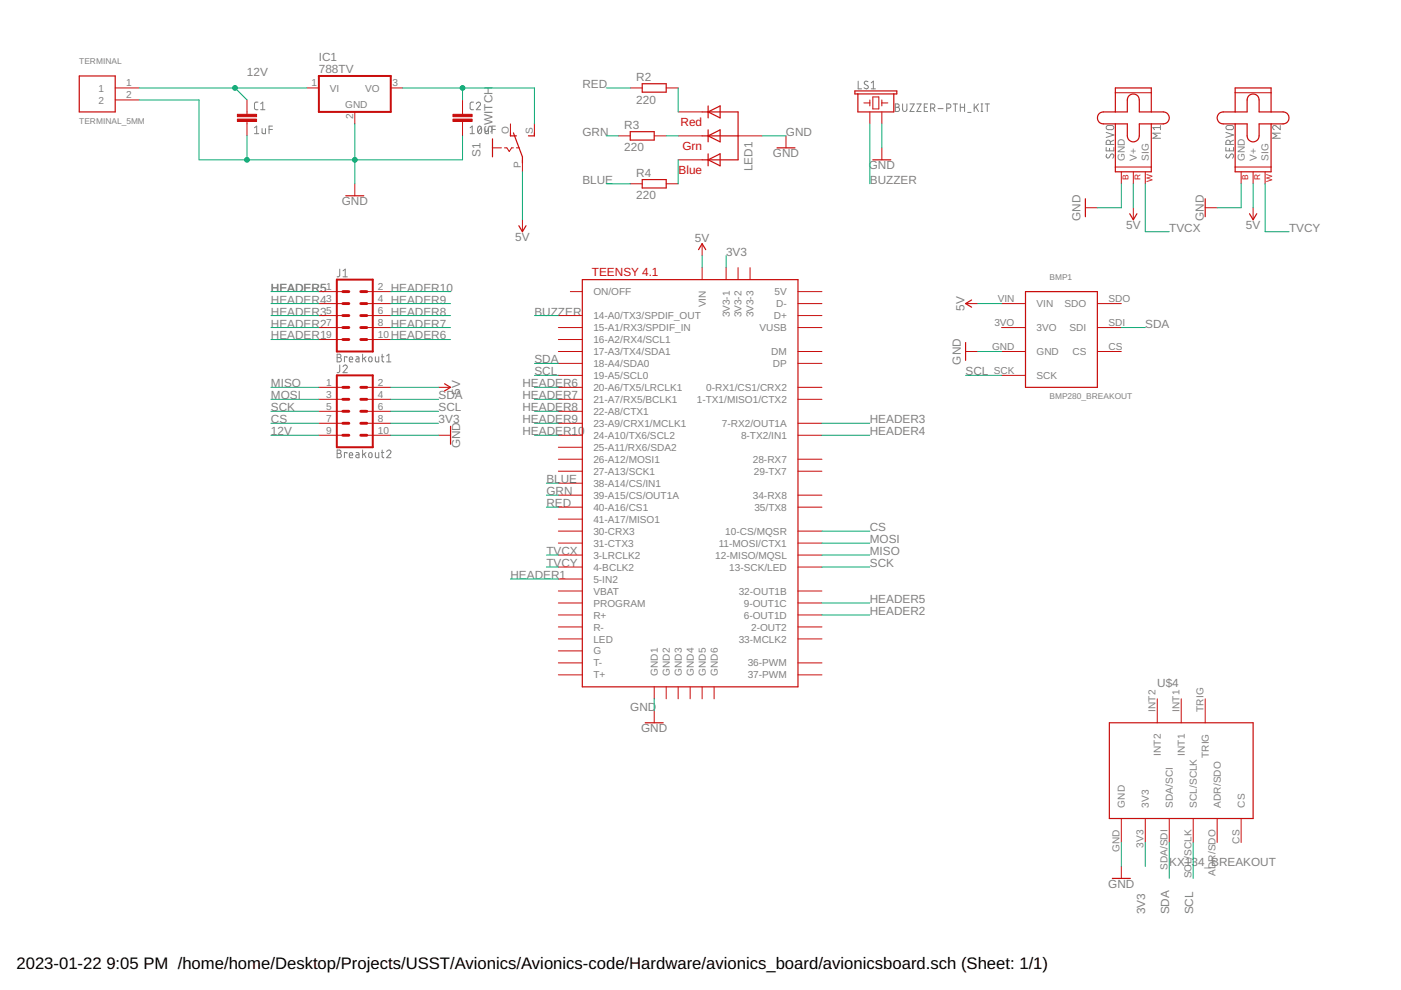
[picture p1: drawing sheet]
<svg xmlns="http://www.w3.org/2000/svg" width="297mm" height="210mm" viewBox="0 0 297 210" stroke-linecap="round" stroke-linejoin="round" font-family="sans-serif">
<g fill="none" stroke="#808080" stroke-width=".21">
<path d="M181.9 17.2v1.6h.8M184 17.3a.42 .42 0 0 0-.6-.1 .42 .42 0 0 0-.1 .6l.6 .4a.37 .37 0 0 1 .1 .5 .37 .37 0 0 1-.5 .1l-.3-.2M184.7 18.8h.9M184.7 17.6l.5-.4v1.6M54 27.1l.4-.4v1.6M54 28.3h.9M54.7 21.7h-.5l-.2 .3v1.1l.2 .1 .5 .1M55.3 23.3h.9M55.3 22l.4-.3v1.6M55.6 27.3v.9l.2 .1h.5v-1M57 27.5h.8M57.8 26.7h-.8v1.6"/>
<path d="M99.7 28.3h.9M99.7 27.1l.4-.4v1.6M100.4 21.7h-.5l-.2 .3v1.1l.2 .1 .5 .1M101 22a.44 .44 0 0 1 .6-.3 .44 .44 0 0 1 .1 .7l-.7 .9h.9M101.5 26.8l.2-.1a.95 .95 0 0 1 0 1.6 .98 .98 0 0 1-.2-1.5zM102 27.1l-.7 .9M102.8 27.3v.9l.3 .1h.5v-1M104.3 27.5h.7M105 26.7h-.7v1.6M189.8 22h.5a.36 .36 0 0 1 .3 .4 .36 .36 0 0 1-.3 .4 .44 .44 0 0 1 .4 .4 .44 .44 0 0 1-.4 .4h-.5zM189.8 22.8h.5M191.4 22v1.2a.46 .46 0 0 0 .4 .4 .46 .46 0 0 0 .5-.4v-1.2"/>
<path d="M192.9 22h.9l-.9 1.6h.9M194.4 22h.9l-.9 1.6h.9M196 22.8h.5M196.7 22h-.7v1.6h.7M197.3 22.9h.5a.44 .44 0 0 0 .4-.4 .44 .44 0 0 0-.4-.5h-.5v1.6M197.9 22.9l.3 .7M198.9 23h1.1M200.7 22.9h.5a.44 .44 0 0 0 .4-.4 .44 .44 0 0 0-.4-.5h-.5v1.6M202.1 22h.9M202.5 22v1.6M203.6 22.8h.9M203.6 22v1.6"/>
<path d="M204.5 22v1.6M205.2 23.8h.7M206.5 22v1.6M206.9 22.7l.6 .9M207.5 22l-1 1M208 23.6h.4M208 22h.4M208.2 22v1.6M208.9 22h.9M209.3 22v1.6M234.5 31.3v.7h1.7v-.7M234.5 28.1l1.7 .5-1.7 .5"/>
<path d="M234.7 32.7l-.2 .6 .4 .2 .2-.1 .4-.7a.42 .42 0 0 1 .6 .1 .42 .42 0 0 1 0 .6l-.2 .1M234.7 26.7l1-.1a.44 .44 0 0 1 .5 .5 .44 .44 0 0 1-.5 .4l-1-.1-.2-.3zM235.2 31.4v.6M235.4 30.6v-.4a.44 .44 0 0 0-.4-.5 .44 .44 0 0 0-.5 .5v.4h1.7M236.2 29.7l-.8 .4M246 28.2h-1.6l.9 .6-.9 .5h1.6M246 27.1h-1.6l.4 .4M246 26.6v.9M259.9 31.3v.7h1.6v-.7M259.9 28.1l1.6 .5-1.6 .5M260.1 32.7l-.2 .4 .1 .3 .3 .1 .2-.1 .4-.6a.38 .38 0 0 1 .5-.1 .38 .38 0 0 1 .1 .5l-.2 .3M260.1 26.7l1-.1a.44 .44 0 0 1 .4 .5 .44 .44 0 0 1-.4 .4l-1-.1-.2-.3z"/>
<path d="M260.6 31.4v.6M260.8 30.6v-.4a.46 .46 0 0 0-.4-.5 .46 .46 0 0 0-.5 .5v.4h1.6M261.5 29.7l-.7 .4M271.4 26.6v.9l-.8-.8a.45 .45 0 0 0-.8 .2 .45 .45 0 0 0 .4 .6M271.4 28.2h-1.6l.9 .6-.9 .5h1.6M72 57.1v1.4l-.5 .2M72.7 58.7h.9M72.7 57.4l.5-.3v1.6M71.5 75.1h.4a.36 .36 0 0 1 .4 .4 .36 .36 0 0 1-.4 .3 .46 .46 0 0 1 .5 .5 .46 .46 0 0 1-.5 .4h-.4zM71.5 75.8h.4M72 77.4v1.4l-.2 .2h-.3M72.7 77.7a.44 .44 0 0 1 .7-.3 .44 .44 0 0 1 .1 .7l-.8 .9h.9"/>
<path d="M73.6 75.8v-.2h-.6v1.1M74.1 76.2h.7a.38 .38 0 0 0-.3-.5 .38 .38 0 0 0-.4 .3v.6l.7 .1M75.5 75.6l.5 .1 .1 .2v.8h-.5l-.2-.2 .1-.3 .6-.1M76.9 75.1v1.6M77.2 76l.4 .7M77.6 75.6l-.7 .6M78.3 75.8h.5l.1 .6a.36 .36 0 0 1-.4 .3 .36 .36 0 0 1-.3-.3zM79.6 75.6v1l.2 .1h.5v-1.1M80.9 75.6h.5M81 75.1v1.5l.4 .1M82 76.7h.9M82 75.5l.4-.4v1.6"/>
<path d="M71.5 95.4h.4a.36 .36 0 0 1 .4 .4 .36 .36 0 0 1-.4 .3 .46 .46 0 0 1 .5 .5 .46 .46 0 0 1-.5 .4h-.4zM71.5 96.1h.4M73.6 96.1v-.2h-.6v1.1M74.1 96.5h.7a.38 .38 0 0 0-.3-.5 .38 .38 0 0 0-.4 .3v.7h.7M75.5 95.9l.5 .1 .1 .2v.8h-.5l-.2-.2 .1-.3 .6-.1M76.9 95.4v1.6M77.2 96.3l.4 .7M77.6 95.9l-.7 .6M78.3 96.1l.2-.2a.61 .61 0 0 1 .2 1.1l-.5-.2zM79.6 95.9v1l.2 .1h.5v-1.1M80.9 95.9h.5M81 95.4v1.5l.4 .1"/>
<path d="M82 95.8a.45 .45 0 0 1 .6-.4 .45 .45 0 0 1 .2 .7l-.8 .9h.9"/>
</g>
<g fill="none" stroke="#c90d0c" stroke-width=".21">
<path d="M24.4 18.6h5.1M65.1 18.6h2.5M82.8 18.6h2.6M133.6 18.6h2.6M141.2 18.6h2.6M236.5 19.7h7.6M261.9 19.7h7.6M24.4 21.2h5.1M52.4 21.2v3M52.4 25.8v3M75.2 23.7v2.6M75.2 39v2.5"/>
<path d="M98.1 21.2v3M98.1 25.8v3M104.4 31.3h1.9M107 31.3h.5l.5 .8 .5-.8h.4M108.2 26.3v2.5M109.5 31.3h.6M110.8 33.9v2.5M113.3 26.3v2.5M131.1 28.8h2.5M133.6 39h2.6M138.7 28.8h2.5M141.2 39h2.6"/>
<path d="M143.8 33.9h5.1M143.8 28.8h5.1M143.8 23.7h5.1M156.5 28.8h5.1M166.6 28.8v2.5M183.2 21.8h1.2M184.4 21.2v1.3M184.4 23.7v2.6M185.1 20.6h1.2v2.5h-1.2zM187 21.8h1.2M187 21.2v1.3M187 23.7v2.6"/>
<path d="M187 31.3v2.6M236.5 35.4h7.6M237.7 36.4v2.6M240.3 36.4v2.6M242.8 36.4v2.6M261.9 35.4h7.6M263.1 36.4v2.6M265.7 36.4v2.6M268.2 36.4v2.6M110.8 46.6v2.5M148.9 51.7v2.5M148.9 56.7v2.6"/>
<path d="M153.9 56.7v2.6M156.5 56.7v2.6M159 56.7v2.6M230.1 44h2.6M240.3 44v2.6M255.5 44h2.6M265.7 44v2.6M67.6 66.9h5.1M67.6 69.4h5.1M67.6 72h5.1M67.6 61.8h5.1M67.6 64.4h5.1"/>
<path d="M77.8 66.9h5M77.8 69.4h5M77.8 72h5M77.8 61.8h5M77.8 64.4h5M118.4 66.9h5.1M118.4 69.4h5.1M118.4 72h5.1M118.4 74.5h5.1M118.4 77h5.1M118.4 79.6h5.1M120.9 61.8h2.6"/>
<path d="M169.2 66.9h5.1M169.2 69.4h5.1M169.2 74.5h5.1M169.2 77h5.1M169.2 61.8h5.1M169.2 64.4h5.1M204.7 74.5h2.6M204.7 64.4h2.6M212.3 69.4h5.1M212.3 74.5h5.1M212.3 79.6h5.1M212.3 64.4h5.1"/>
<path d="M232.7 69.4h5M232.7 74.5h5M232.7 64.4h5M67.6 82.1h5.1M67.6 84.7h5.1M67.6 87.2h5.1M67.6 89.7h5.1M67.6 92.3h5.1M77.8 82.1h5M77.8 84.7h5M77.8 87.2h5M77.8 89.7h5"/>
<path d="M77.8 92.3h5M93 82.1h2.5M93 92.3h2.5M118.4 82.1h5.1M118.4 84.7h5.1M118.4 87.2h5.1M118.4 89.7h5.1M118.4 92.3h5.1M118.4 94.8h5.1M118.4 97.4h5.1M118.4 99.9h5.1M169.2 82.1h5.1"/>
<path d="M169.2 84.7h5.1M169.2 89.7h5.1M169.2 92.3h5.1M169.2 97.4h5.1M169.2 99.9h5.1M118.4 117.7h5.1M118.4 112.6h5.1M118.4 115.1h5.1M118.4 102.4h5.1M118.4 105h5.1M118.4 107.5h5.1M118.4 110.1h5.1"/>
<path d="M169.2 117.7h5.1M169.2 112.6h5.1M169.2 115.1h5.1M169.2 105h5.1M169.2 107.5h5.1M118.4 122.8h5.1M118.4 120.2h5.1M118.4 125.3h5.1M118.4 127.8h5.1M118.4 130.4h5.1M118.4 132.9h5.1M118.4 135.5h5.1"/>
<path d="M118.4 138h5.1M169.2 120.2h5.1M169.2 125.3h5.1M169.2 127.8h5.1M169.2 130.4h5.1M169.2 132.9h5.1M169.2 135.5h5.1M118.4 140.5h5.1M118.4 143.1h5.1M138.7 145.6v2.6M138.7 150.7v2.5M141.2 145.6v2.6"/>
<path d="M143.8 145.6v2.6M146.3 145.6v2.6M148.9 145.6v2.6M151.4 145.6v2.6M169.2 140.5h5.1M169.2 143.1h5.1M245.4 148.2v5M250.4 148.2v5M255.5 148.2v5M237.7 173.5v5.1M242.8 173.5v5.1M247.9 173.5v5.1"/>
<path d="M253 173.5v5.1M258.1 173.5v5.1M263.1 173.5v5.1M237.7 183.7v2.5"/>
</g>
<g fill="none" stroke="#c90d0c" stroke-width=".25">
<path d="M16.8 16.1h7.6v7.6h-7.6zM136.2 17.8h5v1.7h-5zM181.3 19.3h8.8v.6h-8.8zM181.9 19.9v3.8h7.6v-3.8M104.4 29.4v3.9M108.2 28.2v.6h1.3M108.9 28.2l1.9 5.1v1.2M113.3 28.2v.6h-1.3M133.6 27.9h5.1v1.8h-5.1zM136.2 38.1h5v1.8h-5zM148.9 23.7h7.6v10.2h-7.6M148.9 28.8h7.6"/>
<path d="M150.1 22.5v2.5M150.1 27.5v2.6M150.1 32.6v2.6M150.1 33.9l2.6-1.3v2.6zM150.1 23.7l2.6-1.2v2.5zM150.1 28.8l2.6-1.3v2.6zM164.7 31.3h3.9M185.1 33.9h3.8M233.1 24l.8-.3h5.1v-2.5a1.27 1.27 0 0 1 1.3-1.3 1.27 1.27 0 0 1 1.3 1.3v2.5h5a1.27 1.27 0 0 1 1.3 1.3 1.27 1.27 0 0 1-1.3 1.3h-5v2.5a1.27 1.27 0 0 1-1.3 1.3 1.27 1.27 0 0 1-1.3-1.3v-2.5h-5.1a1.28 1.28 0 0 1-1.1-.9 1.28 1.28 0 0 1 .3-1.4zM236.5 23.7v-5.1h7.6v5.1M236.5 26.3v10.1h7.6v-10.1M258.5 24l.8-.3h5.1v-2.5a1.27 1.27 0 0 1 1.3-1.3 1.27 1.27 0 0 1 1.3 1.3v2.5h5a1.27 1.27 0 0 1 1.3 1.3 1.27 1.27 0 0 1-1.3 1.3h-5v2.5a1.27 1.27 0 0 1-1.3 1.3 1.27 1.27 0 0 1-1.3-1.3v-2.5h-5.1a1.28 1.28 0 0 1-1.1-.9 1.28 1.28 0 0 1 .3-1.4z"/>
<path d="M261.9 23.7v-5.1h7.6v5.1M261.9 26.3v10.1h7.6v-10.1M73.3 41.5h3.8M110 47.9l.8 1.2 .7-1.2M123.5 59.3h45.7v86.3h-45.7zM148.1 52.9l.8-1.2 .7 1.2M230.1 42.1v3.9M239.5 45.3l.8 1.3 .7-1.3M255.5 42.1v3.9M264.9 45.3l.8 1.3 .7-1.3M204.7 72.6v3.8M206 63.6l-1.3 .8 1.3 .7"/>
<path d="M217.4 61.8h15.3v20.3h-15.3zM94.3 81.4l1.2 .7-1.2 .8M95.5 90.4v3.8M136.8 153.2h3.8M235.2 153.2h30.5v20.3h-30.5zM235.8 186.2h3.8"/>
</g>
<path d="M67.6 16.1h15.2v7.6h-15.2zM71.4 59.3h7.6v15.2h-7.6zM71.4 79.6h7.6v15.2h-7.6z" fill="none" stroke="#c90d0c" stroke-width=".42"/>
<g fill="#c90d0c" stroke="#c90d0c" stroke-width=".21">
<path d="M50.3 25.3h4.1v.5h-4.1z"/>
<path d="M50.3 24.2h4.1v.5h-4.1z"/>
<path d="M96 25.3h4.1v.5h-4.1z"/>
<path d="M96 24.2h4.1v.5h-4.1z"/>
</g>
<g fill="none" stroke="#c90d0c" stroke-width=".61">
<path d="M72.7 66.9h1.3M72.7 69.4h1.3M72.7 72h1.3M72.7 61.8h1.3M72.7 64.4h1.3M76.5 66.9h1.3M76.5 69.4h1.3M76.5 72h1.3M76.5 61.8h1.3M76.5 64.4h1.3M72.7 87.2h1.3M72.7 89.7h1.3"/>
<path d="M72.7 92.3h1.3M72.7 82.1h1.3M72.7 84.7h1.3M76.5 87.2h1.3M76.5 89.7h1.3M76.5 92.3h1.3M76.5 82.1h1.3M76.5 84.7h1.3"/>
</g>
<g fill="none" stroke="#0dab76" stroke-width=".21">
<path d="M29.5 18.6h35.6M49.8 18.6l2.6 2.6M85.4 18.6h27.9v7.7M98.1 18.6v2.6M128.5 18.6h5.1M143.8 18.6v5.1M29.5 21.2h12.7v12.7h55.9v-5.1M52.4 28.8v5.1M75.2 26.3v12.7M110.8 36.4v10.2M128.5 28.8h2.6M128.5 39h5.1"/>
<path d="M141.2 28.8h2.6M143.8 33.9v5.1M161.6 28.8h5M184.4 26.3v12.7M187 26.3v5M237.7 39v5h-5M240.3 39v5M242.8 39v10.1h5.1M263.1 39v5h-5M265.7 39v5M268.2 39v10.1h5.1M148.9 54.2v2.5"/>
<path d="M153.9 54.2v2.5M57.4 64.4h10.2M57.4 69.4h10.2M57.4 66.9h10.2M57.4 72h10.2M57.4 61.8h10.2M82.8 64.4h12.7M82.8 69.4h12.7M82.8 66.9h12.7M82.8 72h12.7M82.8 61.8h12.7M113.3 79.6h5.1"/>
<path d="M113.3 77h5.1M113.3 66.9h5.1M204.7 79.6h7.6M207.3 64.4h5M207.3 74.5h5M237.7 69.4h5.1M57.4 82.1h10.2M57.4 92.3h10.2M57.4 87.2h10.2M57.4 84.7h10.2M57.4 89.7h10.2M82.8 82.1h10.2"/>
<path d="M82.8 92.3h10.2M82.8 87.2h10.2M82.8 84.7h10.2M82.8 89.7h10.2M113.3 82.1h5.1M113.3 92.3h5.1M113.3 87.2h5.1M113.3 84.7h5.1M113.3 89.7h5.1M174.3 92.3h10.1M174.3 89.7h10.1M115.8 107.5h2.6"/>
<path d="M115.8 105h2.6M115.8 102.4h2.6M115.8 117.7h2.6M174.3 117.7h10.1M174.3 115.1h10.1M174.3 112.6h10.1M108.2 122.8h10.2M115.8 120.2h2.6M174.3 120.2h10.1M174.3 127.8h10.1M174.3 130.4h10.1M138.7 148.2v2.5"/>
<path d="M237.7 178.6v5.1M242.8 178.6v5.1M247.9 178.6v7.6M253 178.6v7.6"/>
</g>
<g fill="#0dab76" stroke="#0dab76" stroke-width=".21">
<circle cx="75.2" cy="33.9" r=".51"/>
<circle cx="52.4" cy="33.9" r=".51"/>
<circle cx="49.8" cy="18.6" r=".51"/>
<circle cx="98.1" cy="18.6" r=".51"/>
</g>
<g font-size="3.5">
<text x="3.5" y="205.4">2023-01-22</text>
<text x="22.6" y="205.4">9:05 PM /home/home/Desktop/Projects/USST/Avionics/Avionics-code/Hardware/avionics_board/avionicsboard.sch (Sheet: 1/1)</text>
</g>
<g font-size="2.5" fill="#808080">
<text x="52.4" y="16.1">12V</text>
<text x="67.6" y="15.5">788TV</text>
<text x="67.6" y="12.9">IC1</text>
<text x="134.9" y="17.2">R2</text>
<text x="123.5" y="18.7">RED</text>
<text x="134.9" y="22">220</text>
<text x="104.4" y="28.2" transform="rotate(-90 104.4 28.2)">SWITCH</text>
<text x="123.5" y="28.8">GRN</text>
<text x="132.4" y="27.3">R3</text>
<text x="166.6" y="28.8">GND</text>
<text x="101.9" y="33.3" transform="rotate(-90 101.9 33.3)">S1</text>
<text x="132.4" y="32.1">220</text>
<text x="163.9" y="33.4">GND</text>
<text x="184.2" y="35.9">GND</text>
<text x="123.5" y="39">BLUE</text>
<text x="134.9" y="37.5">R4</text>
<text x="159.5" y="36.3" transform="rotate(-90 159.5 36.3)">LED1</text>
<text x="184.4" y="39">BUZZER</text>
<text x="72.4" y="43.5">GND</text>
<text x="134.9" y="42.3">220</text>
<text x="229.1" y="46.8" transform="rotate(-90 229.1 46.8)">GND</text>
<text x="255.3" y="46.8" transform="rotate(-90 255.3 46.8)">GND</text>
<text x="109.2" y="51.2">5V</text>
<text x="147.3" y="51.4">5V</text>
<text x="238.8" y="48.6">5V</text>
<text x="247.9" y="49.1">TVCX</text>
<text x="264.2" y="48.6">5V</text>
<text x="273.3" y="49.1">TVCY</text>
<text x="153.9" y="54.2">3V3</text>
<text x="57.4" y="64.4">HEADER4</text>
<text x="57.4" y="61.8">HEADER5</text>
<text x="82.8" y="64.4">HEADER9</text>
<text x="82.8" y="61.8">HEADER10</text>
<text x="204.5" y="65.9" transform="rotate(-90 204.5 65.9)">5V</text>
<text x="57.4" y="72">HEADER1</text>
<text x="57.4" y="66.9">HEADER3</text>
<text x="57.4" y="69.4">HEADER2</text>
<text x="82.8" y="72">HEADER6</text>
<text x="82.8" y="69.4">HEADER7</text>
<text x="82.8" y="66.9">HEADER8</text>
<text x="113.3" y="66.9">BUZZER</text>
<text x="242.8" y="69.4">SDA</text>
<text x="113.3" y="77.1">SDA</text>
<text x="203.7" y="77.3" transform="rotate(-90 203.7 77.3)">GND</text>
<text x="57.4" y="82.1">MISO</text>
<text x="97.6" y="83.7" transform="rotate(-90 97.6 83.7)">5V</text>
<text x="110.8" y="82.1">HEADER6</text>
<text x="113.3" y="79.6">SCL</text>
<text x="204.7" y="79.6">SCL</text>
<text x="57.4" y="84.7">MOSI</text>
<text x="57.4" y="87.2">SCK</text>
<text x="57.4" y="89.8">CS</text>
<text x="93" y="87.2">SCL</text>
<text x="93" y="84.7">SDA</text>
<text x="93" y="89.8">3V3</text>
<text x="110.8" y="84.7">HEADER7</text>
<text x="110.8" y="87.2">HEADER8</text>
<text x="110.8" y="89.8">HEADER9</text>
<text x="184.4" y="89.8">HEADER3</text>
<text x="57.4" y="92.3">12V</text>
<text x="97.6" y="95.1" transform="rotate(-90 97.6 95.1)">GND</text>
<text x="110.8" y="92.3">HEADER10</text>
<text x="184.4" y="92.3">HEADER4</text>
<text x="115.9" y="107.5">RED</text>
<text x="115.9" y="105">GRN</text>
<text x="115.9" y="102.5">BLUE</text>
<text x="184.4" y="112.6">CS</text>
<text x="115.9" y="117.7">TVCX</text>
<text x="184.4" y="117.7">MISO</text>
<text x="184.4" y="115.1">MOSI</text>
<text x="108.2" y="122.8">HEADER1</text>
<text x="115.9" y="120.2">TVCY</text>
<text x="184.4" y="120.2">SCK</text>
<text x="184.4" y="127.8">HEADER5</text>
<text x="184.4" y="130.4">HEADER2</text>
<text x="245.4" y="145.6">U$4</text>
<text x="133.6" y="150.7">GND</text>
<text x="135.9" y="155.3">GND</text>
<text x="247.9" y="183.7">KX134_BREAKOUT</text>
<text x="235" y="188.3">GND</text>
<text x="242.8" y="193.9" transform="rotate(-90 242.8 193.9)">3V3</text>
<text x="247.9" y="193.9" transform="rotate(-90 247.9 193.9)">SDA</text>
<text x="253" y="193.9" transform="rotate(-90 253 193.9)">SCL</text>
</g>
<g font-size="2.5" fill="#c90d0c">
<text x="144.3" y="26.8">Red</text>
<text x="144.7" y="31.9">Grn</text>
<text x="143.9" y="36.9">Blue</text>
<text x="125.5" y="58.5">TEENSY 4.1</text>
</g>
<g font-size="2.1" fill="#808080">
<text x="20.9" y="22">2</text>
<text x="20.9" y="19.4">1</text>
<text x="26.8" y="20.8">2</text>
<text x="26.8" y="18.3">1</text>
<text x="66.1" y="18.3">1</text>
<text x="69.9" y="19.4">VI</text>
<text x="73.2" y="23">GND</text>
<text x="77.4" y="19.4">VO</text>
<text x="83.2" y="18.3">3</text>
<text x="74.9" y="25.3" transform="rotate(-90 74.9 25.3)">2</text>
<text x="107.9" y="28.5" transform="rotate(-90 107.9 28.5)">O</text>
<text x="113" y="28.5" transform="rotate(-90 113 28.5)">S</text>
<text x="110.4" y="35.7" transform="rotate(-90 110.4 35.7)">P</text>
<text x="238.5" y="34.1" transform="rotate(-90 238.5 34.1)">GND</text>
<text x="241" y="34.1" transform="rotate(-90 241 34.1)">V+</text>
<text x="243.6" y="34.1" transform="rotate(-90 243.6 34.1)">SIG</text>
<text x="263.9" y="34.1" transform="rotate(-90 263.9 34.1)">GND</text>
<text x="266.4" y="34.1" transform="rotate(-90 266.4 34.1)">V+</text>
<text x="269" y="34.1" transform="rotate(-90 269 34.1)">SIG</text>
<text x="69.2" y="64">3</text>
<text x="69.2" y="61.5">1</text>
<text x="80.1" y="64">4</text>
<text x="80.1" y="61.5">2</text>
<text x="125.8" y="62.6">ON/OFF</text>
<text x="149.6" y="65.2" transform="rotate(-90 149.6 65.2)">VIN</text>
<text x="164.2" y="62.6">5V</text>
<text x="164.6" y="65.1">D-</text>
<text x="211.5" y="64">VIN</text>
<text x="219.8" y="65.1">VIN</text>
<text x="225.7" y="65.1">SDO</text>
<text x="235" y="64">SDO</text>
<text x="69.2" y="71.6">9</text>
<text x="69.2" y="69.1">7</text>
<text x="69.2" y="66.5">5</text>
<text x="80.1" y="71.6">10</text>
<text x="80.1" y="69.1">8</text>
<text x="80.1" y="66.5">6</text>
<text x="125.8" y="67.7">14-A0/TX3/SPDIF_OUT</text>
<text x="125.8" y="70.2">15-A1/RX3/SPDIF_IN</text>
<text x="154.7" y="67.3" transform="rotate(-90 154.7 67.3)">3V3-1</text>
<text x="157.2" y="67.3" transform="rotate(-90 157.2 67.3)">3V3-2</text>
<text x="159.8" y="67.3" transform="rotate(-90 159.8 67.3)">3V3-3</text>
<text x="161" y="70.2">VUSB</text>
<text x="164" y="67.7">D+</text>
<text x="210.8" y="69.1">3VO</text>
<text x="219.8" y="70.2">3VO</text>
<text x="226.8" y="70.2">SDI</text>
<text x="235" y="69.1">SDI</text>
<text x="125.8" y="72.7">16-A2/RX4/SCL1</text>
<text x="125.8" y="75.3">17-A3/TX4/SDA1</text>
<text x="125.8" y="77.8">18-A4/SDA0</text>
<text x="163.5" y="75.3">DM</text>
<text x="163.9" y="77.8">DP</text>
<text x="210.4" y="74.2">GND</text>
<text x="219.8" y="75.3">GND</text>
<text x="227.4" y="75.3">CS</text>
<text x="235" y="74.2">CS</text>
<text x="69.2" y="81.8">1</text>
<text x="80.1" y="81.8">2</text>
<text x="125.8" y="80.4">19-A5/SCL0</text>
<text x="125.8" y="82.9">20-A6/TX5/LRCLK1</text>
<text x="149.7" y="82.9">0-RX1/CS1/CRX2</text>
<text x="210.7" y="79.2">SCK</text>
<text x="219.8" y="80.4">SCK</text>
<text x="69.2" y="89.4">7</text>
<text x="69.2" y="86.9">5</text>
<text x="69.2" y="84.3">3</text>
<text x="80.1" y="89.4">8</text>
<text x="80.1" y="86.9">6</text>
<text x="80.1" y="84.3">4</text>
<text x="125.8" y="85.4">21-A7/RX5/BCLK1</text>
<text x="125.8" y="88">22-A8/CTX1</text>
<text x="147.7" y="85.4">1-TX1/MISO1/CTX2</text>
<text x="69.2" y="91.9">9</text>
<text x="80.1" y="91.9">10</text>
<text x="125.8" y="90.5">23-A9/CRX1/MCLK1</text>
<text x="125.8" y="93.1">24-A10/TX6/SCL2</text>
<text x="125.8" y="95.6">25-A11/RX6/SDA2</text>
<text x="153.1" y="90.5">7-RX2/OUT1A</text>
<text x="157.1" y="93.1">8-TX2/IN1</text>
<text x="125.8" y="98.1">26-A12/MOSI1</text>
<text x="125.8" y="100.7">27-A13/SCK1</text>
<text x="159.6" y="98.1">28-RX7</text>
<text x="159.8" y="100.7">29-TX7</text>
<text x="125.8" y="103.2">38-A14/CS/IN1</text>
<text x="125.8" y="105.8">39-A15/CS/OUT1A</text>
<text x="159.6" y="105.8">34-RX8</text>
<text x="125.8" y="113.4">30-CRX3</text>
<text x="125.8" y="108.3">40-A16/CS1</text>
<text x="125.8" y="110.8">41-A17/MISO1</text>
<text x="153.8" y="113.4">10-CS/MQSR</text>
<text x="159.9" y="108.3">35/TX8</text>
<text x="125.8" y="118.4">3-LRCLK2</text>
<text x="125.8" y="115.9">31-CTX3</text>
<text x="151.6" y="118.4">12-MISO/MQSL</text>
<text x="152.4" y="115.9">11-MOSI/CTX1</text>
<text x="125.8" y="123.5">5-IN2</text>
<text x="125.8" y="121">4-BCLK2</text>
<text x="154.6" y="121">13-SCK/LED</text>
<text x="125.8" y="126.1">VBAT</text>
<text x="125.8" y="128.6">PROGRAM</text>
<text x="125.8" y="131.1">R+</text>
<text x="156.6" y="126.1">32-OUT1B</text>
<text x="157.7" y="131.1">6-OUT1D</text>
<text x="157.7" y="128.6">9-OUT1C</text>
<text x="125.8" y="133.7">R-</text>
<text x="125.8" y="136.2">LED</text>
<text x="156.6" y="136.2">33-MCLK2</text>
<text x="159.2" y="133.7">2-OUT2</text>
<text x="125.8" y="138.8">G</text>
<text x="125.8" y="141.3">T-</text>
<text x="125.8" y="143.8">T+</text>
<text x="139.5" y="143.3" transform="rotate(-90 139.5 143.3)">GND1</text>
<text x="142" y="143.3" transform="rotate(-90 142 143.3)">GND2</text>
<text x="144.5" y="143.3" transform="rotate(-90 144.5 143.3)">GND3</text>
<text x="147.1" y="143.3" transform="rotate(-90 147.1 143.3)">GND4</text>
<text x="149.6" y="143.3" transform="rotate(-90 149.6 143.3)">GND5</text>
<text x="152.2" y="143.3" transform="rotate(-90 152.2 143.3)">GND6</text>
<text x="158.5" y="141.3">36-PWM</text>
<text x="158.5" y="143.8">37-PWM</text>
<text x="245" y="150.9" transform="rotate(-90 245 150.9)">INT2</text>
<text x="250.1" y="150.9" transform="rotate(-90 250.1 150.9)">INT1</text>
<text x="255.2" y="150.9" transform="rotate(-90 255.2 150.9)">TRIG</text>
<text x="246.1" y="160.2" transform="rotate(-90 246.1 160.2)">INT2</text>
<text x="251.2" y="160.2" transform="rotate(-90 251.2 160.2)">INT1</text>
<text x="256.3" y="160.7" transform="rotate(-90 256.3 160.7)">TRIG</text>
<text x="238.5" y="171.2" transform="rotate(-90 238.5 171.2)">GND</text>
<text x="243.6" y="171.2" transform="rotate(-90 243.6 171.2)">3V3</text>
<text x="248.7" y="171.2" transform="rotate(-90 248.7 171.2)">SDA/SCI</text>
<text x="253.7" y="171.2" transform="rotate(-90 253.7 171.2)">SCL/SCLK</text>
<text x="258.8" y="171.2" transform="rotate(-90 258.8 171.2)">ADR/SDO</text>
<text x="263.9" y="171.2" transform="rotate(-90 263.9 171.2)">CS</text>
<text x="242.5" y="179.7" transform="rotate(-90 242.5 179.7)">3V3</text>
<text x="262.8" y="178.9" transform="rotate(-90 262.8 178.9)">CS</text>
<text x="237.4" y="180.6" transform="rotate(-90 237.4 180.6)">GND</text>
<text x="247.5" y="184.4" transform="rotate(-90 247.5 184.4)">SDA/SDI</text>
<text x="257.7" y="185.6" transform="rotate(-90 257.7 185.6)">ADR/SDO</text>
<text x="252.6" y="186.2" transform="rotate(-90 252.6 186.2)">SCL/SCLK</text>
</g>
<g font-size="1.8" fill="#808080">
<text x="16.8" y="13.6">TERMINAL</text>
<text x="16.8" y="26.3">TERMINAL_5MM</text>
<text x="222.5" y="59.3">BMP1</text>
<text x="222.5" y="84.7">BMP280_BREAKOUT</text>
</g>
<g font-size="1.8" fill="#c90d0c">
<text x="239.3" y="38.1" transform="rotate(-90 239.3 38.1)">B</text>
<text x="241.8" y="38.2" transform="rotate(-90 241.8 38.2)">R</text>
<text x="244.3" y="38.6" transform="rotate(-90 244.3 38.6)">W</text>
<text x="264.7" y="38.1" transform="rotate(-90 264.7 38.1)">B</text>
<text x="267.2" y="38.2" transform="rotate(-90 267.2 38.2)">R</text>
<text x="269.7" y="38.6" transform="rotate(-90 269.7 38.6)">W</text>
</g>
</svg>
